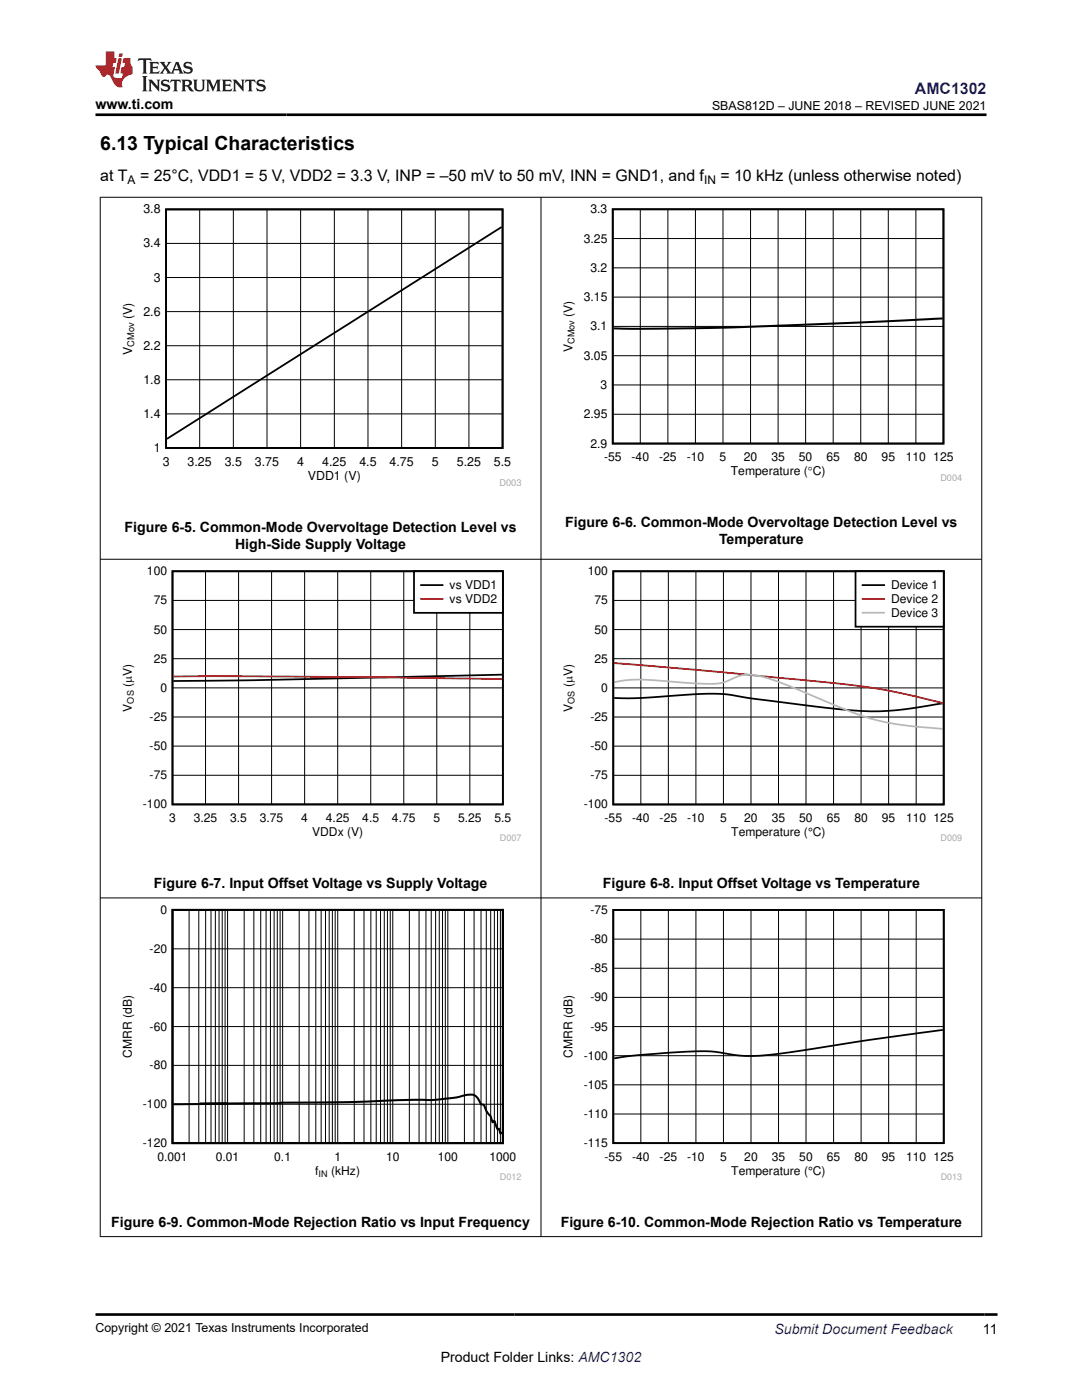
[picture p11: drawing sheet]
<svg xmlns="http://www.w3.org/2000/svg" width="216mm" height="279mm" viewBox="0 0 216 279" stroke-linecap="round" stroke-linejoin="round" font-family="sans-serif">
<path d="M33.1 41.8h67.2v47.6h-67.2zM100.1 45.3l-66.8 42.3" fill="none" stroke="#000" stroke-width=".36"/>
<g fill="none" stroke="#000" stroke-width=".2">
<path d="M33.1 55.4h67.2M33.1 48.6h67.2M39.8 41.8v47.6M46.6 41.8v47.6M53.3 41.8v47.6M60 41.8v47.6M66.7 41.8v47.6M73.4 41.8v47.6M80.1 41.8v47.6M86.9 41.8v47.6M93.6 41.8v47.6M33.1 75.8h67.2"/>
<path d="M33.1 69h67.2M33.1 62.2h67.2M33.1 82.6h67.2"/>
</g>
<path d="M111.9 40.8h80.1v55.2h-80.1z" fill-rule="evenodd" fill="#fff"/>
<path d="M122.3 41.8h66v46.7h-66z" fill="none" stroke="#000" stroke-width=".35"/>
<g fill="none" stroke="#000" stroke-width=".2">
<path d="M122.3 59.3h66M122.3 53.5h66M122.3 47.6h66M127.8 41.8v46.7M133.3 41.8v46.7M138.8 41.8v46.7M144.3 41.8v46.7M149.8 41.8v46.7M155.3 41.8v46.7M160.8 41.8v46.7M166.3 41.8v46.7M171.8 41.8v46.7"/>
<path d="M177.2 41.8v46.7M182.8 41.8v46.7M122.3 76.8h66M122.3 71h66M122.3 65.1h66M122.3 82.7h66"/>
</g>
<path d="M188.1 63.6l-16.5 .8-25.1 .9-16.3 .3-7.8-.1" fill="none" stroke="#000" stroke-width=".41"/>
<path d="M24 113h80v54.9h-80z" fill-rule="evenodd" fill="#fff"/>
<path d="M34.4 114h65.9v46.5h-65.9zM100.2 134.6l-13 .3a2079 2079 0 0 1-52.6 1" fill="none" stroke="#000" stroke-width=".35"/>
<g fill="none" stroke="#000" stroke-width=".2">
<path d="M34.4 119.8h65.9M41 114v46.5M47.6 114v46.5M54.2 114v46.5M60.8 114v46.5M67.4 114v46.5M74 114v46.5M80.6 114v46.5M87.2 114v46.5M93.7 114v46.5M34.4 137.3h65.9M34.4 131.5h65.9"/>
<path d="M34.4 125.6h65.9M34.4 154.7h65.9M34.4 148.9h65.9M34.4 143.1h65.9"/>
</g>
<path d="M34.6 135a2586.6 2586.6 0 0 1 65.6 .5" fill="none" stroke="#f00" stroke-width=".35"/>
<path d="M82.6 114h17.7v8.3h-17.7z" fill-rule="evenodd" fill="#fff"/>
<path d="M82.6 114h17.7v8.3h-17.7zM84 116.8h4.3" fill="none" stroke="#000" stroke-width=".35"/>
<path d="M84 119.5h4.3" fill="none" stroke="#f00" stroke-width=".35"/>
<path d="M111.9 113h80.1v54.9h-80.1z" fill-rule="evenodd" fill="#fff"/>
<path d="M122.4 114h65.9v46.5h-65.9zM122.5 139.3h4.4l4.9-.3a69.7 69.7 0 0 1 14.2-.3l3.1 .6 6.3 .8a204.9 204.9 0 0 0 18.3 1.9 88.3 88.3 0 0 0 14.4-1.6" fill="none" stroke="#000" stroke-width=".35"/>
<g fill="none" stroke="#000" stroke-width=".2">
<path d="M122.4 119.8h65.9M127.9 114v46.6M133.4 114v46.6M138.9 114v46.6M144.4 114v46.6M149.8 114v46.6M155.3 114v46.6M160.8 114v46.6M166.3 114v46.6M171.8 114v46.6M177.3 114v46.6M182.8 114v46.6"/>
<path d="M122.4 137.3h65.9M122.4 131.5h65.9M122.4 125.6h65.9M122.4 154.7h65.9M122.4 148.9h65.9M122.4 143.1h65.9"/>
</g>
<path d="M122.5 132.3l15.7 1.3 19.4 1.9a177.9 177.9 0 0 1 23.1 3l7.4 1.8" fill="none" stroke="#f00" stroke-width=".35"/>
<path d="M122.5 136.1h.5a25.4 25.4 0 0 1 8.8-.2 81.6 81.6 0 0 0 11.8 .5l2.4-.9a7.2 7.2 0 0 1 5.7-.6 98.1 98.1 0 0 1 13.1 5.1l2.4 1a55 55 0 0 0 20.3 4.4l.6 .1" fill="none" stroke="#b8b8b8" stroke-width=".35"/>
<path d="M170.7 114h17.6v11.1h-17.6z" fill-rule="evenodd" fill="#fff"/>
<path d="M170.7 114h17.6v11.1h-17.6zM172.1 116.8h4.3" fill="none" stroke="#000" stroke-width=".35"/>
<path d="M172.1 119.5h4.3" fill="none" stroke="#f00" stroke-width=".35"/>
<path d="M172.1 122.3h4.3" fill="none" stroke="#b8b8b8" stroke-width=".35"/>
<path d="M24 180.6h80v54.9h-80z" fill-rule="evenodd" fill="#fff"/>
<path d="M34.4 181.6h65.9v46.5h-65.9zM34.6 220.4l34.8-.4 10.3-.4 6.3-.1 4.5-.4 3.1-.6a1.9 1.9 0 0 1 2.2 1.5l.2 .3a.93 .93 0 0 1 .9 1l.6 1.1a2.18 2.18 0 0 1 .8 1.6l.3-.3 .6 1.6 .1 .1 .2-.1 .4 .9 .2-.2 .1 .3" fill="none" stroke="#000" stroke-width=".4"/>
<g fill="none" stroke="#000" stroke-width=".2">
<path d="M34.4 197.1h66M34.4 189.4h66M37.7 181.6v46.5M39.7 181.6v46.5M41 181.6v46.5M42.1 181.6v46.5M43 181.6v46.5M43.7 181.6v46.5M44.3 181.6v46.5M44.9 181.6v46.5M45.4 181.6v46.5M48.7 181.6v46.5"/>
<path d="M50.7 181.6v46.5M52 181.6v46.5M53.1 181.6v46.5M54 181.6v46.5M54.7 181.6v46.5M55.3 181.6v46.5M55.9 181.6v46.5M56.4 181.6v46.5M59.7 181.6v46.5M61.6 181.6v46.5M63 181.6v46.5M64.1 181.6v46.5"/>
<path d="M65 181.6v46.5M65.7 181.6v46.5M66.3 181.6v46.5M66.9 181.6v46.5M67.4 181.6v46.5M70.7 181.6v46.5M72.6 181.6v46.5M74 181.6v46.5M75.1 181.6v46.5M75.9 181.6v46.5M76.7 181.6v46.5M77.3 181.6v46.5"/>
<path d="M77.9 181.6v46.5M78.4 181.6v46.5M81.7 181.6v46.5M83.6 181.6v46.5M85 181.6v46.5M86 181.6v46.5M86.9 181.6v46.5M87.7 181.6v46.5M88.3 181.6v46.5M88.9 181.6v46.5M89.4 181.6v46.5M92.7 181.6v46.5"/>
<path d="M94.6 181.6v46.5M96 181.6v46.5M97 181.6v46.5M97.9 181.6v46.5M98.6 181.6v46.5M99.3 181.6v46.5M99.8 181.6v46.5M34.4 212.6h66M34.4 204.9h66M34.4 220.4h66"/>
</g>
<path d="M111.9 180.6h80.1v54.9h-80.1z" fill-rule="evenodd" fill="#fff"/>
<path d="M122.4 181.6h65.9v46.5h-65.9zM188.1 205.5l-18.5 2.6a210.6 210.6 0 0 1-19.5 2.7l-2.5-.1a40.8 40.8 0 0 0-9.5-.9 118.2 118.2 0 0 0-15.6 1.4" fill="none" stroke="#000" stroke-width=".35"/>
<g fill="none" stroke="#000" stroke-width=".2">
<path d="M19.9 39.4h176.1M20 39.3v207.6M107.9 39.3v207.6M195.9 39.3v207.6M19.9 111.6h176.1M19.9 179.2h176.1M122.4 199.1h65.9M122.4 193.2h65.9M122.4 187.4h65.9M127.9 181.6v46.5M133.4 181.6v46.5M138.9 181.6v46.5"/>
<path d="M144.4 181.6v46.5M149.9 181.6v46.5M155.3 181.6v46.5M160.8 181.6v46.5M166.3 181.6v46.5M171.8 181.6v46.5M177.3 181.6v46.5M182.8 181.6v46.5M122.4 216.5h65.9M122.4 210.7h65.9M122.4 204.9h65.9M122.4 222.3h65.9"/>
<path d="M19.9 246.8h176.1"/>
</g>
<path d="M27.7 11.6l-.2 .6 .5-.2h.6v.1v2.2l-.2 .4h1l-.2-.4v-2.2v-.1h.5l.5 .2-.1-.6zM29.8 12.4l.2 .3v1.6l-.2 .4h1.9l.1-.6a1.08 1.08 0 0 1-1.3 .2v-.7h.6l.4 .2v-.7l-.4 .2h-.6v-.5l.2-.2a1 1 0 0 1 1 .3l-.1-.5zM31.8 12.4l1 1.1-1 1.2h.9l-.2-.2 .4-.8 .5 .8-.2 .2h1.6l-.2-.2 .1-.5h1l.1 .5-.1 .2h.9l-.2-.4-.8-1.9h-.5l-1 2.1-.8-1.1 .9-1h-.8l.2 .2-.5 .6-.3-.6 .1-.2zM35.2 12.8l.4 1h-.8zM36.8 12.5a.65 .65 0 0 0-.2 .7 .65 .65 0 0 0 .6 .5l.7 .1 .1 .3a.79 .79 0 0 1-.7 .4 .79 .79 0 0 1-.7-.5l.1 .7 .2-.1a.93 .93 0 0 0 1.1 0 .93 .93 0 0 0 .4-.9 1.46 1.46 0 0 0-1.2-.6l-.1-.3a1.09 1.09 0 0 1 1.2 .2l-.2-.6-.1 .1-.6-.2zM28.4 15.2l.2 .4v2.2l-.2 .4h1l-.2-.4v-2.2l.2-.4zM29.6 15.9l.2 .4v1.5l-.2 .4h.8l-.3-.4v-1.3l1.7 1.8v-2l.2-.4h-.8l.2 .2 .1 1.1-1.2-1.3zM32.3 16a.65 .65 0 0 0-.2 .8 .65 .65 0 0 0 .7 .4l.6 .2 .1 .2a.79 .79 0 0 1-.7 .4 .79 .79 0 0 1-.7-.5l.1 .7 .2-.1a.93 .93 0 0 0 1.1 .1 .93 .93 0 0 0 .4-1 1.46 1.46 0 0 0-1.2-.5l-.1-.4a1.09 1.09 0 0 1 1.2 .2l-.2-.6-.1 .1-.6-.1zM34.1 15.9l-.1 .6a.63 .63 0 0 1 .7-.3l.1 1.6-.3 .4h1l-.2-.4v-1.6a.66 .66 0 0 1 .8 .3l-.1-.6zM36.2 15.9l.2 .4v1.5l-.2 .4h.9l-.2-.2v-.7h.5l.1 .2a.79 .79 0 0 0 1.2 .6l-1-.9a.61 .61 0 0 0 .6-.6 .61 .61 0 0 0-.5-.7zM36.9 16.2h.2a.47 .47 0 0 1 .5 .1 .47 .47 0 0 1 .1 .5l-.2 .1-.6 .1zM38.5 15.9l.2 .2a2.27 2.27 0 0 0 .4 2 1.04 1.04 0 0 0 1.7-.7v-1.3l.2-.2h-.8l.2 .4v1.1a.6 .6 0 0 1-.6 .6 .6 .6 0 0 1-.6-.6v-1.1l.3-.4zM41.1 15.9l.2 .4v1.5l-.2 .4h.7l-.2-.4v-1.4l.9 1.9 .8-1.9v1.4l-.2 .4h1l-.3-.4v-1.5l.3-.4h-.8l-.7 1.5-.7-1.5zM44.3 15.9l.2 .4v1.5l-.2 .4h1.9l.1-.6a1.09 1.09 0 0 1-1.3 .2v-.7h.6l.4 .2v-.6l-.4 .2h-.6v-.6l.2-.1a1.01 1.01 0 0 1 1 .3l-.1-.6zM46.4 15.9l.3 .4v1.5l-.3 .4h.8l-.2-.4v-1.3l1.6 1.8v-2l.2-.4h-.7l.2 .2v1.1l-1.2-1.3zM49 15.9l-.1 .6a.63 .63 0 0 1 .8-.3v1.6l-.3 .4h1l-.2-.4v-1.6a.66 .66 0 0 1 .8 .3l-.1-.6zM51.4 16a.65 .65 0 0 0-.2 .8 .65 .65 0 0 0 .6 .4l.6 .2 .2 .2a.79 .79 0 0 1-.8 .4 .79 .79 0 0 1-.6-.5l.1 .7 .2-.1a.93 .93 0 0 0 1 .1 .93 .93 0 0 0 .5-1 1.46 1.46 0 0 0-1.3-.5l-.1-.4a1.09 1.09 0 0 1 1.3 .2l-.2-.6-.2 .1-.5-.1z" fill="#231f20"/>
<path d="M21.1 10.3v2.7h-2.1l.1 .4 .9 1a.95 .95 0 0 0 .9 .9 .59 .59 0 0 1 .6-.4 .59 .59 0 0 1 .5 .3l.4 .8a1.59 1.59 0 0 0 2.1 1.4 1.61 1.61 0 0 1 1-2.3l1-.3-.1-1.5a1.59 1.59 0 0 1-.4-1.7h-1.4l-.2 .9h.5l-.1 .9h-.5l-.2 .9v.3l.4 .1-.2 .9h-.6a.73 .73 0 0 1-1.1-.7l.3-1.5h-.5l.2-.9h.5l.2-.9h-.5v-1.3zM23.6 11.6l-.6 3.1h.7l.6-3.1zM23.8 10.7l-.1 .6h.7l.1-.6z" fill="#ed1c24"/>
<path d="M19 22.9h177.8M19.1 262.3h179.9" fill="none" stroke="#000" stroke-width=".53"/>
<text font-size="3.9" x="20" y="29.9">6.13 Typical Characteristics</text>
<text font-size="3.2" fill="#00f" x="182.6" y="18.7">AMC1302</text>
<g font-size="3.2">
<text x="20" y="36.1">at T</text>
<text x="27.9" y="36.1">= 25°C, VDD1 = 5 V, VDD2 = 3.3 V, INP = –50 mV to 50 mV, INN = GND1, and f</text>
<text x="143.7" y="36.1">= 10 kHz (unless otherwise noted)</text>
</g>
<g font-size="2.8">
<text x="19" y="21.8">www.ti.com</text>
<text x="24.8" y="106.2">Figure 6-5. Common-Mode Overvoltage Detection Level vs</text>
<text x="112.8" y="105.2">Figure 6-6. Common-Mode Overvoltage Detection Level vs</text>
<text x="46.9" y="109.6">High-Side Supply Voltage</text>
<text x="143.5" y="108.6">Temperature</text>
<text x="30.7" y="177.2">Figure 6-7. Input Offset Voltage vs Supply Voltage</text>
<text x="120.3" y="177.2">Figure 6-8. Input Offset Voltage vs Temperature</text>
<text x="22.2" y="244.8">Figure 6-9. Common-Mode Rejection Ratio vs Input Frequency</text>
<text x="111.9" y="244.8">Figure 6-10. Common-Mode Rejection Ratio vs Temperature</text>
<text x="196.1" y="266.1">11</text>
<text x="87.9" y="271.7">Product Folder Links: AMC1302</text>
</g>
<text font-size="2.8" fill="#00f" x="154.5" y="266.2">Submit Document Feedback</text>
<g font-size="2.5">
<text x="142.1" y="21.9">SBAS812D – JUNE 2018 – REVISED JUNE 2021</text>
<text x="28.6" y="42.6">3.8</text>
<text x="28.6" y="49.4">3.4</text>
<text x="30.7" y="56.2">3</text>
<text x="26.3" y="63.6" transform="rotate(-90 26.3 63.6)">(V)</text>
<text x="28.6" y="63">2.6</text>
<text x="26.3" y="70.8" transform="rotate(-90 26.3 70.8)">V</text>
<text x="28.6" y="69.8">2.2</text>
<text x="28.6" y="76.6">1.8</text>
<text x="28.6" y="83.4">1.4</text>
<text x="30.7" y="90.2">1</text>
<text x="32.5" y="93">3</text>
<text x="37.4" y="93">3.25</text>
<text x="44.8" y="93">3.5</text>
<text x="50.9" y="93">3.75</text>
<text x="59.3" y="93">4</text>
<text x="61.4" y="95.8">VDD1 (V)</text>
<text x="64.3" y="93">4.25</text>
<text x="71.7" y="93">4.5</text>
<text x="77.7" y="93">4.75</text>
<text x="86.2" y="93">5</text>
<text x="91.2" y="93">5.25</text>
<text x="98.6" y="93">5.5</text>
<text x="19" y="265.9">Copyright © 2021 Texas Instruments Incorporated</text>
</g>
<g font-size="2.4">
<text x="25.5" y="36.7">A</text>
<text x="140.5" y="36.7">IN</text>
<text x="117.8" y="42.6">3.3</text>
<text x="116.5" y="48.4">3.25</text>
<text x="117.8" y="54.2">3.2</text>
<text x="114.2" y="63.2" transform="rotate(-90 114.2 63.2)">(V)</text>
<text x="116.5" y="60.1">3.15</text>
<text x="117.8" y="65.9">3.1</text>
<text x="114.2" y="70.3" transform="rotate(-90 114.2 70.3)">V</text>
<text x="116.5" y="71.8">3.05</text>
<text x="119.9" y="77.6">3</text>
<text x="116.5" y="83.5">2.95</text>
<text x="117.8" y="89.3">2.9</text>
<text x="120.5" y="92.1">-55</text>
<text x="126" y="92.1">-40</text>
<text x="131.5" y="92.1">-25</text>
<text x="137" y="92.1">-10</text>
<text x="143.6" y="92.1">5</text>
<text x="145.8" y="94.9">Temperature (qC)</text>
<text x="148.4" y="92.1">20</text>
<text x="153.9" y="92.1">35</text>
<text x="159.4" y="92.1">50</text>
<text x="164.9" y="92.1">65</text>
<text x="170.4" y="92.1">80</text>
<text x="175.9" y="92.1">95</text>
<text x="180.7" y="92.1">110 125</text>
<text x="29.3" y="114.8">100</text>
<text x="89.7" y="117.6">vs VDD1</text>
<text x="117.3" y="114.8">100</text>
<text x="177.8" y="117.6">Device 1</text>
<text x="30.7" y="120.6">75</text>
<text x="89.7" y="120.4">vs VDD2</text>
<text x="118.6" y="120.6">75</text>
<text x="177.8" y="120.4">Device 2</text>
<text x="177.8" y="123.1">Device 3</text>
<text x="30.7" y="126.4">50</text>
<text x="118.6" y="126.4">50</text>
<text x="26.3" y="137.1" transform="rotate(-90 26.3 137.1)">(PV)</text>
<text x="30.7" y="132.2">25</text>
<text x="114.2" y="137.1" transform="rotate(-90 114.2 137.1)">(PV)</text>
<text x="118.6" y="132.3">25</text>
<text x="26.3" y="142" transform="rotate(-90 26.3 142)">V</text>
<text x="29.9" y="143.9">-25</text>
<text x="32" y="138.1">0</text>
<text x="114.2" y="142" transform="rotate(-90 114.2 142)">V</text>
<text x="117.8" y="143.9">-25</text>
<text x="120" y="138.1">0</text>
<text x="29.9" y="149.7">-50</text>
<text x="117.8" y="149.7">-50</text>
<text x="29.9" y="155.5">-75</text>
<text x="117.8" y="155.5">-75</text>
<text x="28.5" y="161.3">-100</text>
<text x="116.5" y="161.3">-100</text>
<text x="33.8" y="164.1">3</text>
<text x="38.7" y="164.1">3.25</text>
<text x="45.9" y="164.1">3.5</text>
<text x="51.8" y="164.1">3.75</text>
<text x="60.1" y="164.1">4</text>
<text x="62.3" y="166.8">VDDx (V)</text>
<text x="65" y="164.1">4.25</text>
<text x="72.3" y="164.1">4.5</text>
<text x="78.2" y="164.1">4.75</text>
<text x="86.5" y="164.1">5</text>
<text x="91.4" y="164.1">5.25</text>
<text x="98.7" y="164.1">5.5</text>
<text x="120.6" y="164.1">-55</text>
<text x="126.1" y="164.1">-40</text>
<text x="131.6" y="164.1">-25</text>
<text x="137.1" y="164.1">-10</text>
<text x="143.7" y="164.1">5</text>
<text x="145.9" y="166.8">Temperature (°C)</text>
<text x="148.5" y="164.1">20</text>
<text x="154" y="164.1">35</text>
<text x="159.5" y="164.1">50</text>
<text x="165" y="164.1">65</text>
<text x="170.5" y="164.1">80</text>
<text x="176" y="164.1">95</text>
<text x="180.8" y="164.1">110 125</text>
<text x="32" y="182.4">0</text>
<text x="117.8" y="182.4">-75</text>
<text x="29.9" y="190.1">-20</text>
<text x="117.8" y="188.2">-80</text>
<text x="29.9" y="197.9">-40</text>
<text x="117.8" y="194">-85</text>
<text x="117.8" y="199.8">-90</text>
<text x="29.9" y="205.7">-60</text>
<text x="117.8" y="205.7">-95</text>
<text x="26.3" y="211.1" transform="rotate(-90 26.3 211.1)">CMRR (dB)</text>
<text x="29.9" y="213.4">-80</text>
<text x="114.2" y="211.1" transform="rotate(-90 114.2 211.1)">CMRR (dB)</text>
<text x="116.5" y="211.5">-100</text>
<text x="28.5" y="221.2">-100</text>
<text x="116.5" y="217.3">-105</text>
<text x="116.5" y="223.1">-110</text>
<text x="28.5" y="228.9">-120</text>
<text x="31.4" y="231.7">0.001</text>
<text x="43.1" y="231.7">0.01</text>
<text x="54.7" y="231.7">0.1</text>
<text x="66.7" y="231.7">1</text>
<text x="77" y="231.7">10</text>
<text x="87.3" y="231.7">100</text>
<text x="97.7" y="231.7">1000</text>
<text x="116.5" y="228.9">-115</text>
<text x="120.6" y="231.7">-55</text>
<text x="126.1" y="231.7">-40</text>
<text x="131.6" y="231.7">-25</text>
<text x="137.1" y="231.7">-10</text>
<text x="143.7" y="231.7">5</text>
<text x="148.5" y="231.7">20</text>
<text x="154" y="231.7">35</text>
<text x="159.5" y="231.7">50</text>
<text x="165" y="231.7">65</text>
<text x="170.5" y="231.7">80</text>
<text x="176" y="231.7">95</text>
<text x="180.8" y="231.7">110 125</text>
<text x="62.9" y="234.4">f</text>
<text x="66.1" y="234.4">(kHz)</text>
<text x="145.9" y="234.4">Temperature (°C)</text>
</g>
<text font-size="1.9" x="26.8" y="69.2" transform="rotate(-90 26.8 69.2)">CMov</text>
<text font-size="1.9" fill="#a8a8a8" x="99.7" y="96.9">D003</text>
<g font-size="1.8">
<text x="114.7" y="68.6" transform="rotate(-90 114.7 68.6)">CMov</text>
<text x="26.7" y="140.4" transform="rotate(-90 26.7 140.4)">OS</text>
<text x="114.7" y="140.4" transform="rotate(-90 114.7 140.4)">OS</text>
<text x="63.6" y="234.9">IN</text>
</g>
<g font-size="1.8" fill="#a8a8a8">
<text x="187.6" y="95.9">D004</text>
<text x="99.7" y="167.9">D007</text>
<text x="187.7" y="167.9">D009</text>
<text x="99.7" y="235.5">D012</text>
<text x="187.7" y="235.5">D013</text>
</g>
</svg>
